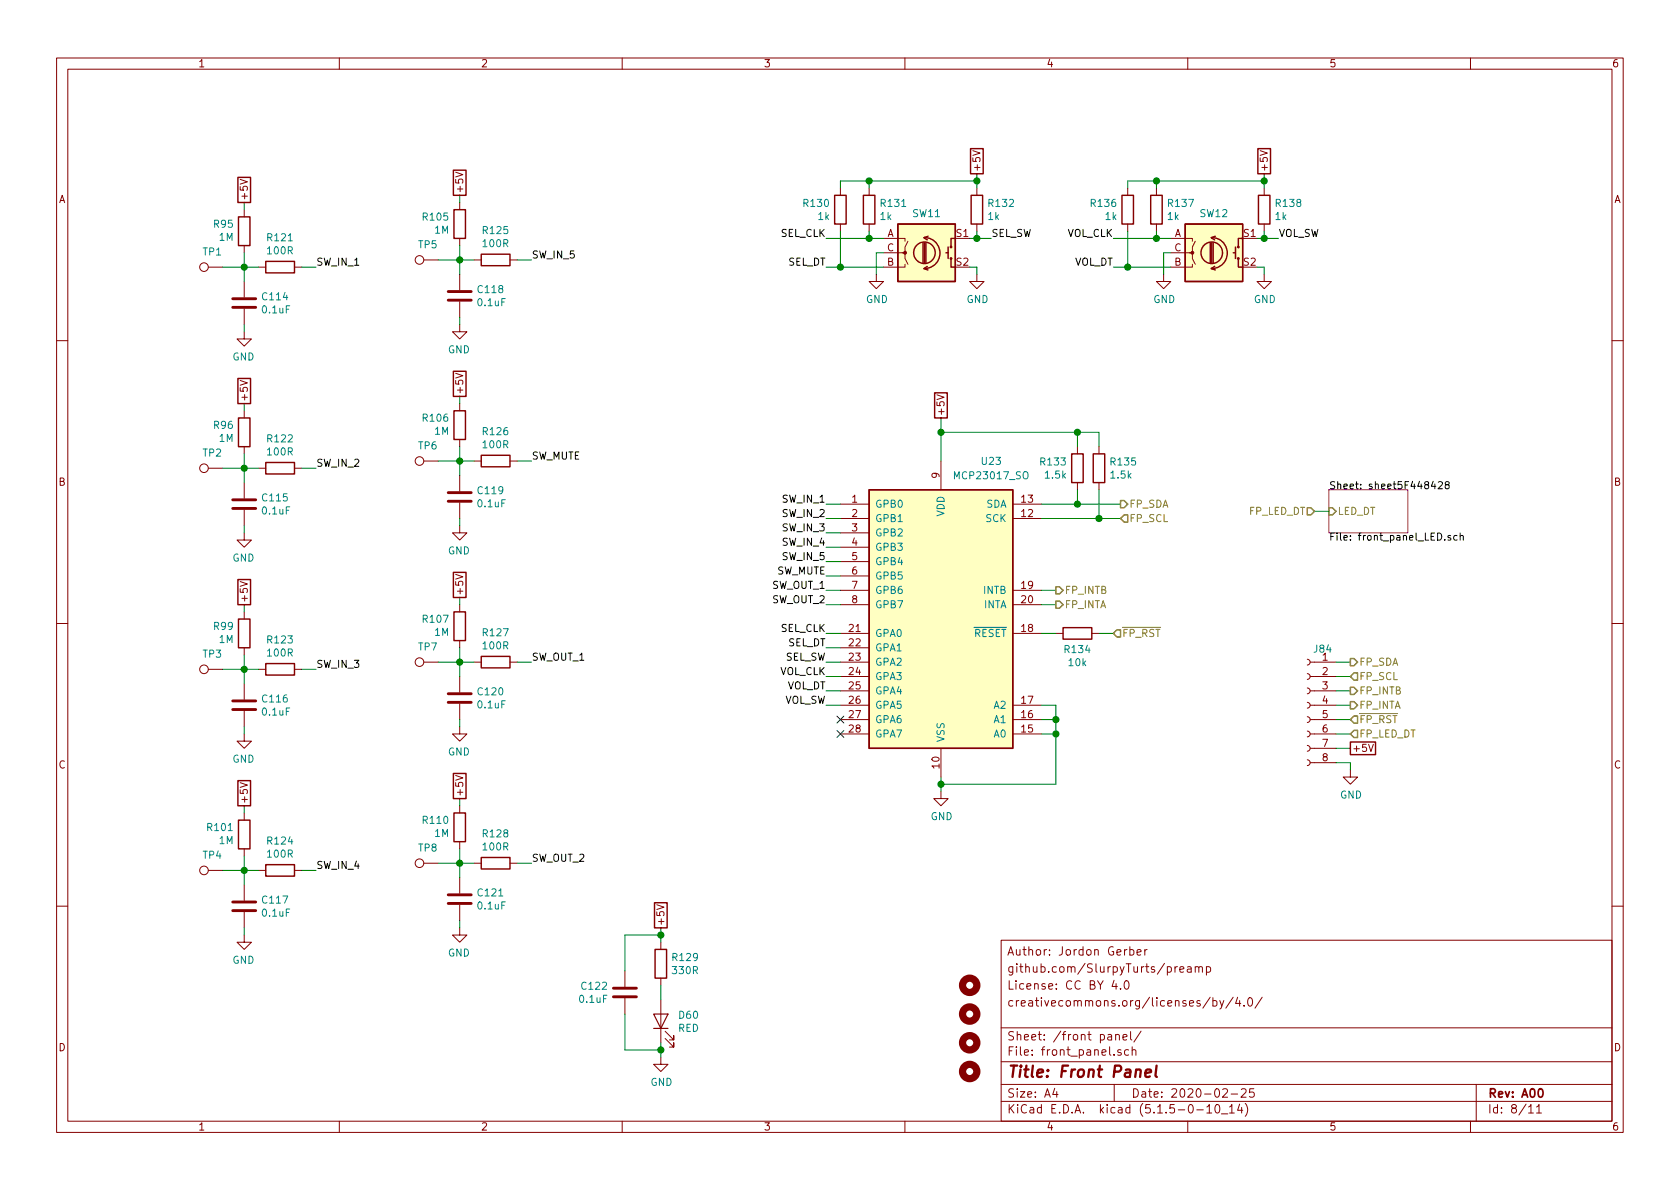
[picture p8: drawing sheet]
<svg xmlns="http://www.w3.org/2000/svg" width="297mm" height="210mm" viewBox="0 0 297 210" stroke-linecap="round" stroke-linejoin="round" font-family="sans-serif">
<g fill="none" stroke="#840000" stroke-width=".18">
<path d="M10 10.3h277v189.9h-277zM12 12.2h273v186.1h-273zM60 10.3v1.9M110 10.3v1.9M160 10.3v1.9M210 10.3v1.9M260 10.3v1.9M42.5 31.7l1.2 .5-1.2 .4M43.2 37.1v1.2M80.6 30.4l1.2 .5-1.2 .4M81.3 35.8v1.3M148.6 33.3v1.2"/>
<path d="M148.6 39.6v1.3M153.7 33.3v1.2M153.7 39.6v1.3M172 26.6l1.3 .5-1.3 .4M172.7 33.3v1.2M172.7 39.6v1.3M199.4 33.3v1.2M199.4 39.6v1.3M204.5 33.3v1.2M204.5 39.6v1.3M222.8 26.6l1.3 .5-1.3 .4M223.5 33.3v1.2"/>
<path d="M223.5 39.6v1.3M36.8 47.2h2.6M43.2 58.7v1.2h-1.3l1.3 1.3 1.2-1.3h-1.2M43.2 43.4v1.3M43.2 49.8v2.8M43.2 54.6v2.8M45.7 47.2h1.3M52.1 47.2h1.2M74.9 46h2.6M81.3 57.4v1.3h-1.3l1.3 1.2 1.2-1.2h-1.2M81.3 42.2v1.2M81.3 48.5v2.8"/>
<path d="M81.3 53.3v2.8M83.8 46h1.3M90.2 46h1.2M154.9 48.5v1.3h1.3l-1.3 1.2-1.2-1.2h1.2M156.2 42.2h3.8v.5M156.2 44.7h3.8v1l.5 1M160 46.7v.5h-3.8M160.5 42.7l-.5 1v1h-.5M172.7 48.5v1.3h1.3l-1.3 1.2-1.3-1.2h1.3M205.7 48.5v1.3h1.3l-1.3 1.2-1.2-1.2h1.2M207 42.2h3.8v.5M207 44.7h3.8v1l.5 1"/>
<path d="M210.8 46.7v.5h-3.8M211.3 42.7l-.5 1v1h-.5M223.5 48.5v1.3h1.3l-1.3 1.2-1.3-1.2h1.3M10 60.2h2M42.5 67.3l1.2 .4-1.2 .4M43.2 72.6v1.3M43.2 79v1.3M80.6 66l1.2 .4-1.2 .4M81.3 71.4v1.2M81.3 77.7v1.3M165.7 69.8l1.2 .5-1.2 .4M190.5 79v1.3"/>
<path d="M194.3 79v1.3M285 60.2h2M36.8 82.8h2.6M43.2 94.2v1.3h-1.3l1.3 1.3 1.2-1.3h-1.2M43.2 85.3v2.8M43.2 90.2v2.8M45.7 82.8h1.3M52.1 82.8h1.2M74.9 81.5h2.6M81.3 93v1.2h-1.3l1.3 1.3 1.2-1.3h-1.2M81.3 84.1v2.8M81.3 88.9v2.8"/>
<path d="M83.8 81.5h1.3M90.2 81.5h1.2M148.6 89.1h5.1M148.6 91.7h5.1M148.6 94.2h5.1M148.6 96.8h5.1M148.6 99.3h5.1M166.4 81.5v5.1M179.1 89.1h5M179.1 91.7h5M190.5 85.3v1.3M194.3 85.3v1.3"/>
<path d="M10 110.3h2M36.8 118.4h2.6M42.5 102.8l1.2 .5-1.2 .4M43.2 108.2v1.3M43.2 114.5v1.3M45.7 118.4h1.3M52.1 118.4h1.2M74.9 117.1h2.6M80.6 101.6l1.2 .4-1.2 .4M81.3 106.9v1.3M81.3 113.3v1.2M81.3 119.6v2.8"/>
<path d="M83.8 117.1h1.3M90.2 117.1h1.2M148.6 119.6h5.1M148.6 117.1h5.1M148.6 112h5.1M148.6 104.4h5.1M148.6 106.9h5.1M148.6 114.5h5.1M148.6 101.8h5.1M179.1 112h5M179.1 104.4h5M179.1 106.9h5"/>
<path d="M186.7 112h1.3M193 112h1.3M231.1 119.1l.4 .1 .1 .3-.1 .5-.4 .1M231.1 116.6l.4 .1 .1 .3-.1 .4-.4 .2M231.6 119.6h4.6M231.6 117.1h4.6M285 110.3h2M42.5 138.4l1.2 .4-1.2 .4M43.2 129.8v1.3h-1.3l1.3 1.2 1.2-1.2h-1.2M43.2 120.9v2.8M43.2 125.7v2.8M80.6 137.1l1.2 .5-1.2 .4"/>
<path d="M81.3 128.5v1.3h-1.3l1.3 1.3 1.2-1.3h-1.2M81.3 124.5v2.7M148.6 129.8h5.1M148.6 127.2h5.1M148.6 124.7h5.1M148.6 122.2h5.1M166.4 139.9v1.3h1.2l-1.2 1.3-1.3-1.3h1.3M166.4 132.3v5.1M179.1 129.8h5M179.1 127.2h5M179.1 124.7h5M231.1 134.4l.4 .1 .1 .3-.1 .4-.4 .2"/>
<path d="M231.1 131.8l.4 .1 .1 .3-.1 .5-.4 .1M231.1 129.3l.4 .1 .1 .3-.1 .4-.4 .2M231.1 126.7l.4 .2 .1 .2-.1 .5-.4 .2M231.1 124.2l.4 .1 .1 .3-.1 .4-.4 .2M231.1 121.7l.4 .1 .1 .3-.1 .4-.4 .2M231.6 134.9h4.6M231.6 132.3h4.6M231.6 129.8h4.6M231.6 127.2h4.6M231.6 124.7h4.6M231.6 122.2h4.6M238.8 136.1v1.3h1.2l-1.2 1.3-1.3-1.3h1.3"/>
<path d="M242 131.6l.4 1.3 .4-1.3M36.8 153.9h2.6M43.2 143.8v1.2M43.2 150.1v1.3M43.2 156.5v2.8M45.7 153.9h1.3M52.1 153.9h1.2M74.9 152.6h2.6M81.3 142.5v1.3M81.3 148.8v1.3M81.3 155.2v2.8M83.8 152.6h1.3"/>
<path d="M90.2 152.6h1.2M116.1 160l1.3 .4-1.3 .4M10 160.2h2M43.2 165.3v1.3h-1.3l1.3 1.3 1.2-1.3h-1.2M43.2 161.3v2.8M81.3 164.1v1.2h-1.3l1.3 1.3 1.2-1.3h-1.2M81.3 160v2.8M110.5 171.7v2.8M110.5 176.5v2.8M116.8 166.6v1.3M116.8 173v1.2M116.8 176.8v7.6"/>
<path d="M177 166.3h108v32h-108zM197 173.3l-.4 1.1h1M197.3 173.9v1M198.1 174.8v.1M198.9 173.6l.2-.2a.81 .81 0 0 1 .6 .6 .81 .81 0 0 1-.3 .8l-.1 .1a.79 .79 0 0 1-.4-1.3zM199.8 168l.4-.1 .3 .3-.1 .6-.2 .1-.4-.1M199.8 167.4v1.5M201 168.4l.8-.1-.1-.3-.4-.1-.3 .2 .1 .7h.6M202.4 167.9v1M202.8 167.9l-.3 .1-.1 .2M208.2 170.9l-.5 .3M208.6 171.4l.7-.1-.1-.3-.4-.1-.2 .2 .1 .8h.5"/>
<path d="M210 171h.5l.1 .9M210.6 171.3l-.5 .1-.2 .2 .1 .3h.1h.5M211.3 171.1l.2-.2 .4 .1 .1 .9M211.3 170.9v1M212 171.1l.2-.2 .3 .1 .1 .9M213.3 171l.4-.1 .3 .3v.6l-.3 .1h-.4M213.3 170.9v1.5M214 176.3l-1.3 2M214.5 177l.4-.1 .3 .3-.1 .6-.2 .1-.4-.1M214.5 176.4v1.5M215.7 176.9l.3 1M216.4 176.9l-.5 1.4-.2 .1"/>
<path d="M218 176.3l-1.3 2M218.8 176.3l-.3 1.1h.9M219.2 176.9v1M220 177.8v.1M220.8 176.5l.2-.1a.8 .8 0 0 1 .5 .8 .8 .8 0 0 1-.5 .7 1 1 0 0 1-.2-1.4zM223.2 176.3l-1.3 2M285 160.2h2M60 198.3v1.9M110 198.3v1.9M116.8 186.9v1.3h1.3l-1.3 1.3-1.2-1.3h1.2M117.6 183.6l1.5 1.6v-.8v.8h-.7M117.6 182.4l1.5 1.5v-.8v.8h-.7"/>
<path d="M160 198.3v1.9M177 194.8h108M177 191.8h108M177 187.8h108M177 181.8h108M186.5 192.5l-.4 1h1M186.8 193v1M195.9 183h.6v.9M196.5 183.3l-.4 .1-.3 .2 .3 .3 .4-.1M197 191.8v3M197.3 183.1v-.1a.37 .37 0 0 1 .6 .1v.8M197.3 182.9v1"/>
<path d="M198.2 185.7a.37 .37 0 0 0-.6 .1l.1 .2 .5 .2 .1 .1-.3 .3-.4-.1M198.6 183.4l.7-.1-.1-.3-.4-.1-.2 .2v.7h.6M199.5 185.7l-.4-.1-.3 .3 .1 .6 .2 .1 .4-.1M199.9 182.4v1.3l.2 .2M200.2 185.7h.1a.37 .37 0 0 1 .5 .1v.8M200.2 185.1v1.5M201.8 182.3l-1.3 2M210 198.3v1.9M211.6 196.3h1.2M213.4 195.8l.4-.5v1.5M213.4 196.8h.8M215 195.4l.3-.1a.94 .94 0 0 1 0 1.5 .8 .8 0 0 1-.6-.6 .8 .8 0 0 1 .3-.8z"/>
<path d="M216 197h1.1M216.2 192.7l.2-.2h.4l.2 .5-.9 1h.9M217.4 195.8l.4-.5v1.5M217.4 196.8h.8M217.7 193.5h1.1M219.2 195.2l-.4 1.1h.9M219.5 192.7l.2-.2h.3l.3 .2v.3v.2l-.9 .8h.9M219.5 195.8v1M220.2 195.1a1.71 1.71 0 0 1 0 2.3M221.7 192.5h-.7l-.1 .7 .2-.1 .5 .1 .2 .2-.1 .5-.2 .1-.6-.1M260 198.3v1.9M261 191.8v6.5"/>
<path d="M270.3 195.8l.4-.5v1.5M270.3 196.8h.8M271.7 195.8l.4-.5v1.5M271.7 196.8h.8"/>
<circle cx="36.1" cy="47.2" r=".76"/>
<circle cx="74.2" cy="46" r=".76"/>
<circle cx="36.1" cy="82.8" r=".76"/>
<circle cx="74.2" cy="81.5" r=".76"/>
<circle cx="36.1" cy="118.4" r=".76"/>
<circle cx="74.2" cy="117.1" r=".76"/>
<circle cx="36.1" cy="153.9" r=".76"/>
<circle cx="74.2" cy="152.6" r=".76"/>
</g>
<path d="M272.1 192.7l.2-.2a.8 .8 0 0 1 .5 .8 .8 .8 0 0 1-.5 .7l-.2-.1-.1-.4z" fill="none" stroke="#840000" stroke-width=".3"/>
<path d="M202.5 189.8l1-.2v-.4l-.6-.1-.3 .3-.1 .9 .2 .1 .6-.1M204.5 188.4l-.2 1.8 .2 .2" fill="none" stroke="#840000" stroke-width=".41"/>
<path d="M234.9 86.6h14v7.6h-14z" fill="none" stroke="#840084" stroke-width=".18"/>
<path d="M253.4 85.1l-.3 .9h.8M253.7 85.6v.8M254.3 85.3l.5-.1 .2 .3-.7 .9h.7M255.8 85.7l-.2-.1v-.3l.4-.1 .2 .1v.3l-.6 .2-.1 .1v.3l.3 .2h.2l.2-.2v-.4l-.2-.1M256.5 94.7h-.3l-.2 .2 .1 .1 .4 .2v.3h-.5M257.6 94.7h-.3l-.3 .2 .1 .6h.5M258.2 94.8l.2-.1h.2l.1 .8M258.2 94.3v1.2" fill="none" stroke="#000" stroke-width=".18"/>
<g fill="none" stroke="#848400" stroke-width=".25">
<path d="M198.1 88.5h.7l.6 .6-.6 .7h-.7zM198.8 91.1h.6v1.2h-.6l-.7-.6zM231.1 89.8h.7l.6 .6-.6 .7h-.7zM234.9 89.8h.7l.6 .6-.6 .7h-.7zM186.7 103.8h.6l.7 .6-.7 .6h-.6zM186.7 106.3h.6l.7 .6-.7 .7h-.6zM197.5 111.4h.6v1.2h-.6l-.7-.6zM238.8 119.6l.6-.6h.6v1.3h-.6zM238.8 116.5h.6l.6 .6-.6 .6h-.6zM238.8 121.5h.6l.6 .7-.6 .6h-.6zM238.8 124.1h.6l.6 .6-.6 .6h-.6zM239.4 129.2h.6v1.2h-.6l-.6-.6z"/>
<path d="M239.4 126.6h.6v1.3h-.6l-.6-.7z"/>
</g>
<path d="M115.6 179.3h2.5l-1.3 2.6zM115.6 181.9h2.5" fill="none" stroke="#840000" stroke-width=".2"/>
<g fill="none" stroke="#840000" stroke-width=".25">
<path d="M42.1 31.4h2.2v4.4h-2.2zM42.2 38.3h2v5.1h-2zM80.2 30.1h2.2v4.4h-2.2zM80.3 37.1h2v5.1h-2zM147.6 34.5h2v5.1h-2zM152.7 34.5h2v5.1h-2zM158.7 39.6h10.2v10.2h-10.2zM171.6 26.3h2.2v4.4h-2.2zM171.7 34.5h2v5.1h-2zM198.4 34.5h2v5.1h-2zM203.5 34.5h2v5.1h-2zM209.5 39.6h10.2v10.2h-10.2z"/>
<path d="M222.4 26.3h2.2v4.4h-2.2zM222.5 34.5h2v5.1h-2zM47 46.2h5.1v2.1h-5.1zM85.1 45h5.1v2h-5.1zM163.2 42.9v3.6M163.4 42a2.74 2.74 0 0 1 2.8 2.7 2.74 2.74 0 0 1-2.8 2.8M163.4 42.9v3.6M163.7 42.9v3.6M164 47.1l-.7 .4 .8 .2M164.1 41.8l-.8 .2 .7 .4M167.3 44.7h.3M167.6 43.7v2"/>
<path d="M168.1 45.7v1.5h.8M168.9 42.2h-.8v1.5M214 42.9v3.6M214.2 42a2.74 2.74 0 0 1 2.8 2.7 2.74 2.74 0 0 1-2.8 2.8M214.2 42.9v3.6M214.5 42.9v3.6M214.8 47.1l-.7 .4 .8 .2M214.9 41.8l-.8 .2 .7 .4M218.1 44.7h.3M218.4 43.7v2M218.9 45.7v1.5h.8M219.7 42.2h-.8v1.5"/>
<path d="M42.1 66.9h2.2v4.5h-2.2zM42.2 73.9h2v5.1h-2zM80.2 65.7h2.2v4.4h-2.2zM80.3 72.6h2v5.1h-2zM165.3 69.5h2.2v4.4h-2.2zM47 81.8h5.1v2h-5.1zM85.1 80.5h5.1v2h-5.1zM153.7 86.6h25.4v45.7h-25.4zM189.5 80.3h2v5h-2zM193.3 80.3h2v5h-2zM42.1 102.5h2.2v4.4h-2.2zM42.2 109.5h2v5h-2z"/>
<path d="M47 117.3h5.1v2.1h-5.1zM80.2 101.2h2.2v4.5h-2.2zM80.3 108.2h2v5.1h-2zM85.1 116.1h5.1v2h-5.1zM188 111h5v2h-5zM42.1 138h2.2v4.5h-2.2zM80.2 136.8h2.2v4.4h-2.2zM238.8 131.2h4.4v2.2h-4.4zM42.2 145h2v5.1h-2zM47 152.9h5.1v2h-5.1zM80.3 143.8h2v5h-2zM85.1 151.6h5.1v2.1h-5.1z"/>
<path d="M115.7 159.6h2.3v4.5h-2.3zM115.8 167.9h2.1v5.1h-2.1z"/>
<circle cx="163.4" cy="44.7" r="1.9"/>
<circle cx="168.1" cy="43.7" r=".13"/>
<circle cx="168.1" cy="45.7" r=".13"/>
<circle cx="214.2" cy="44.7" r="1.9"/>
<circle cx="218.9" cy="45.7" r=".13"/>
<circle cx="218.9" cy="43.7" r=".13"/>
</g>
<g fill="#ffffc2" stroke="#ffffc2" stroke-width=".18">
<path d="M158.7 39.6h10.2v10.2h-10.2z"/>
<path d="M209.5 39.6h10.2v10.2h-10.2z"/>
<path d="M153.7 86.6h25.4v45.7h-25.4z"/>
</g>
<g fill="#840000" stroke="#840000" stroke-width=".18">
<circle cx="160" cy="44.7" r=".25"/>
<circle cx="210.8" cy="44.7" r=".25"/>
</g>
<g fill="none" stroke="#840000" stroke-width=".51">
<path d="M41.1 54.4h4.1M41.1 52.8h4.1M79.2 53.1h4.1M79.2 51.6h4.1M41.1 89.9h4.1M41.1 88.4h4.1M79.2 88.6h4.1M79.2 87.1h4.1M41.1 125.5h4.1M41.1 123.9h4.1M79.2 124.2h4.1M79.2 122.7h4.1"/>
<path d="M41.1 159.5h4.1M79.2 159.8h4.1M79.2 158.2h4.1M41.1 161h4.1M108.5 176.3h4M108.5 174.7h4"/>
</g>
<g fill="none" stroke="#840000" stroke-width="1.3">
<circle cx="171.4" cy="179.3" r="1.27"/>
<circle cx="171.4" cy="174.2" r="1.27"/>
<circle cx="171.4" cy="189.5" r="1.27"/>
<circle cx="171.4" cy="184.4" r="1.27"/>
</g>
<g fill="none" stroke="#008400" stroke-width=".18">
<path d="M43.2 35.8v1.3M81.3 34.5v1.3M153.7 32v1.3M172.7 32h-24.1v1.3M172.7 30.7v2.6M204.5 32v1.3M223.5 32h-24.1v1.3M223.5 30.7v2.6M39.4 47.2h6.3M43.2 44.7v5.1M43.2 57.4v1.3M53.3 47.2h2.6"/>
<path d="M77.5 46h6.3M81.3 43.4v5.1M81.3 56.1v1.3M91.4 46h2.6M146 42.2h10.2M146 47.2h10.2M148.6 40.9v6.3M153.7 40.9v1.3M156.2 44.7h-1.3v3.8M171.4 42.2h3.9M171.4 47.2h1.3v1.3M172.7 40.9v1.3"/>
<path d="M196.8 42.2h10.2M196.8 47.2h10.2M199.4 40.9v6.3M204.5 40.9v1.3M207 44.7h-1.3v3.8M222.2 42.2h3.9M222.2 47.2h1.3v1.3M223.5 40.9v1.3M43.2 71.4v1.2M81.3 70.1v1.3M81.3 79v5.1M166.4 73.9v7.6"/>
<path d="M166.4 76.4h27.9v2.6M190.5 76.4v2.6M39.4 82.8h6.3M43.2 80.3v5M43.2 93v1.2M53.3 82.8h2.6M77.5 81.5h6.3M81.3 91.7v1.3M91.4 81.5h2.6M146 89.1h2.6M146 99.3h2.6M146 96.8h2.6"/>
<path d="M146 94.2h2.6M146 91.7h2.6M184.1 89.1h14M184.1 91.7h14M190.5 86.6v2.5M194.3 86.6v5.1M232.4 90.4h2.5M39.4 118.4h6.3M43.2 106.9v1.3M43.2 115.8v5.1M53.3 118.4h2.6M77.5 117.1h6.3"/>
<path d="M81.3 105.7v1.2M81.3 114.5v5.1M91.4 117.1h2.6M146 117.1h2.6M146 106.9h2.6M146 104.4h2.6M146 101.8h2.6M146 112h2.6M146 114.5h2.6M146 119.6h2.6M184.1 106.9h2.6M184.1 104.4h2.6"/>
<path d="M184.1 112h2.6M194.3 112h2.5M236.2 117.1h2.6M236.2 119.6h2.6M43.2 128.5v1.3M81.3 127.2v1.3M146 124.7h2.6M146 122.2h2.6M166.4 137.4v2.5M184.1 129.8h2.6M184.1 124.7h2.6v14h-20.3M184.1 127.2h2.6"/>
<path d="M236.2 134.9h2.6v1.2M236.2 132.3h2.6M236.2 129.8h2.6M236.2 124.7h2.6M236.2 127.2h2.6M236.2 122.2h2.6M39.4 153.9h6.3M43.2 142.5v1.3M43.2 151.4v5.1M53.3 153.9h2.6M77.5 152.6h6.3M81.3 141.2v1.3"/>
<path d="M81.3 150.1v5.1M91.4 152.6h2.6M43.2 164.1v1.2M81.3 162.8v1.3M110.5 179.3v6.4h6.3M116.8 164.1v2.5M116.8 174.2v2.6M116.8 165.3h-6.3v6.4M116.8 184.4v2.5"/>
</g>
<g fill="#008400" stroke="#008400" stroke-width=".25">
<circle cx="43.2" cy="118.4" r=".51"/>
<circle cx="172.7" cy="42.2" r=".51"/>
<circle cx="172.7" cy="32" r=".51"/>
<circle cx="153.7" cy="32" r=".51"/>
<circle cx="43.2" cy="153.9" r=".51"/>
<circle cx="186.7" cy="129.8" r=".51"/>
<circle cx="81.3" cy="46" r=".51"/>
<circle cx="186.7" cy="127.2" r=".51"/>
<circle cx="153.7" cy="42.2" r=".51"/>
<circle cx="166.4" cy="138.7" r=".51"/>
<circle cx="43.2" cy="47.2" r=".51"/>
<circle cx="81.3" cy="117.1" r=".51"/>
<circle cx="81.3" cy="81.5" r=".51"/>
<circle cx="148.6" cy="47.2" r=".51"/>
<circle cx="116.8" cy="165.3" r=".51"/>
<circle cx="116.8" cy="185.7" r=".51"/>
<circle cx="166.4" cy="76.4" r=".51"/>
<circle cx="43.2" cy="82.8" r=".51"/>
<circle cx="223.5" cy="32" r=".51"/>
<circle cx="190.5" cy="76.4" r=".51"/>
<circle cx="190.5" cy="89.1" r=".51"/>
<circle cx="194.3" cy="91.7" r=".51"/>
<circle cx="199.4" cy="47.2" r=".51"/>
<circle cx="204.5" cy="42.2" r=".51"/>
<circle cx="81.3" cy="152.6" r=".51"/>
<circle cx="204.5" cy="32" r=".51"/>
<circle cx="223.5" cy="42.2" r=".51"/>
</g>
<path d="M148 129.2l1.2 1.2M148 126.6l1.2 1.3M149.2 129.2l-1.2 1.2M149.2 126.6l-1.2 1.3" fill="none" stroke="#000084" stroke-width=".18"/>
<text font-size="2.8" fill="#840000" x="178" y="190.5">Title: Front Panel</text>
<g font-size="2.1" fill="#840000">
<text x="178" y="172">github.com/SlurpyTurts/preamp</text>
<text x="178" y="169">Author: Jordon Gerber</text>
<text x="178" y="178">creativecommons.org/licenses/by/4.0/</text>
<text x="178" y="175">License: CC BY 4.0</text>
<text x="178" y="184">Sheet: /front panel/</text>
<text x="178" y="186.7">File: front_panel.sch</text>
<text x="178" y="196.9">KiCad E.D.A. kicad (5.1.5-0-10_14)</text>
<text x="178" y="194.1">Size: A4</text>
<text x="200" y="194.1">Date: 2020-02-25</text>
<text x="263" y="194.1">Rev: A00</text>
<text x="263" y="196.9">Id: 8/11</text>
</g>
<g font-size="1.8" fill="#840000">
<text x="35" y="11.9">1</text>
<text x="85" y="11.9">2</text>
<text x="135" y="11.9">3</text>
<text x="185" y="11.9">4</text>
<text x="235" y="11.9">5</text>
<text x="285" y="11.9">6</text>
<text x="10.4" y="35.9">A</text>
<text x="43.8" y="35.6" transform="rotate(-90 43.8 35.6)">+5V</text>
<text x="81.9" y="34.3" transform="rotate(-90 81.9 34.3)">+5V</text>
<text x="173.4" y="30.5" transform="rotate(-90 173.4 30.5)">+5V</text>
<text x="224.2" y="30.5" transform="rotate(-90 224.2 30.5)">+5V</text>
<text x="285.4" y="35.9">A</text>
<text x="156.8" y="41.9">A</text>
<text x="169.1" y="41.9">S1</text>
<text x="207.6" y="41.9">A</text>
<text x="219.9" y="41.9">S1</text>
<text x="156.8" y="47">B</text>
<text x="156.8" y="44.4">C</text>
<text x="169.1" y="47">S2</text>
<text x="207.6" y="47">B</text>
<text x="207.6" y="44.4">C</text>
<text x="219.9" y="47">S2</text>
<text x="43.8" y="71.1" transform="rotate(-90 43.8 71.1)">+5V</text>
<text x="81.9" y="69.8" transform="rotate(-90 81.9 69.8)">+5V</text>
<text x="167" y="73.7" transform="rotate(-90 167 73.7)">+5V</text>
<text x="10.4" y="85.9">B</text>
<text x="150.6" y="88.9">1</text>
<text x="166.1" y="84.6" transform="rotate(-90 166.1 84.6)">9</text>
<text x="180.6" y="88.9">13</text>
<text x="285.4" y="85.9">B</text>
<text x="150.6" y="91.4">2</text>
<text x="150.6" y="94">3</text>
<text x="180.6" y="91.4">12</text>
<text x="150.6" y="96.5">4</text>
<text x="150.6" y="99.1">5</text>
<text x="150.6" y="101.6">6</text>
<text x="43.8" y="106.7" transform="rotate(-90 43.8 106.7)">+5V</text>
<text x="81.9" y="105.4" transform="rotate(-90 81.9 105.4)">+5V</text>
<text x="150.6" y="104.1">7</text>
<text x="150.6" y="106.7">8</text>
<text x="180.6" y="104.1">19</text>
<text x="180.6" y="106.7">20</text>
<text x="150.2" y="111.8">21</text>
<text x="180.6" y="111.8">18</text>
<text x="150.2" y="114.3">22</text>
<text x="150.2" y="116.8">23</text>
<text x="150.2" y="119.4">24</text>
<text x="233.8" y="116.8">1</text>
<text x="233.8" y="119.4">2</text>
<text x="150.2" y="121.9">25</text>
<text x="150.2" y="124.5">26</text>
<text x="180.6" y="124.5">17</text>
<text x="233.8" y="121.9">3</text>
<text x="233.8" y="124.5">4</text>
<text x="150.2" y="127">27</text>
<text x="150.2" y="129.5">28</text>
<text x="180.6" y="129.5">15</text>
<text x="180.6" y="127">16</text>
<text x="233.8" y="127">5</text>
<text x="233.8" y="129.5">6</text>
<text x="10.4" y="135.9">C</text>
<text x="166.1" y="135.8" transform="rotate(-90 166.1 135.8)">10</text>
<text x="233.8" y="132.1">7</text>
<text x="233.8" y="134.6">8</text>
<text x="239" y="133">+5V</text>
<text x="285.4" y="135.9">C</text>
<text x="43.8" y="142.2" transform="rotate(-90 43.8 142.2)">+5V</text>
<text x="81.9" y="141" transform="rotate(-90 81.9 141)">+5V</text>
<text x="117.5" y="163.8" transform="rotate(-90 117.5 163.8)">+5V</text>
<text x="10.4" y="185.9">D</text>
<text x="285.4" y="185.9">D</text>
<text x="35" y="199.9">1</text>
<text x="85" y="199.9">2</text>
<text x="135" y="199.9">3</text>
<text x="185" y="199.9">4</text>
<text x="235" y="199.9">5</text>
<text x="285" y="199.9">6</text>
</g>
<g font-size="1.8" fill="#008484">
<text x="37.9" y="40.3">R95</text>
<text x="74.9" y="39">R105</text>
<text x="76.9" y="41.3">1M</text>
<text x="85.5" y="41.4">R125</text>
<text x="142.2" y="36.6">R130</text>
<text x="144.7" y="38.9">1k</text>
<text x="155.7" y="38.9">1k</text>
<text x="155.9" y="36.6">R131</text>
<text x="161.4" y="38.4">SW11</text>
<text x="174.7" y="38.9">1k</text>
<text x="174.9" y="36.6">R132</text>
<text x="193" y="36.6">R136</text>
<text x="195.5" y="38.9">1k</text>
<text x="206.5" y="38.9">1k</text>
<text x="206.7" y="36.6">R137</text>
<text x="212.2" y="38.4">SW12</text>
<text x="225.5" y="38.9">1k</text>
<text x="225.7" y="36.6">R138</text>
<text x="35.9" y="45.2">TP1</text>
<text x="38.8" y="42.6">1M</text>
<text x="47.4" y="42.7">R121</text>
<text x="47.4" y="45">100R</text>
<text x="74" y="43.9">TP5</text>
<text x="85.5" y="43.7">100R</text>
<text x="46.5" y="53.1">C114</text>
<text x="84.6" y="51.8">C118</text>
<text x="153.1" y="53.6">GND</text>
<text x="170.9" y="53.6">GND</text>
<text x="203.9" y="53.6">GND</text>
<text x="221.7" y="53.6">GND</text>
<text x="46.5" y="55.4">0.1uF</text>
<text x="84.6" y="54.1">0.1uF</text>
<text x="41.1" y="63.7">GND</text>
<text x="79.2" y="62.5">GND</text>
<text x="37.9" y="75.8">R96</text>
<text x="74.9" y="74.6">R106</text>
<text x="76.9" y="76.9">1M</text>
<text x="85.5" y="77">R126</text>
<text x="35.9" y="80.7">TP2</text>
<text x="38.8" y="78.2">1M</text>
<text x="47.4" y="78.2">R122</text>
<text x="47.4" y="80.5">100R</text>
<text x="74" y="79.5">TP6</text>
<text x="85.5" y="79.3">100R</text>
<text x="173.6" y="82.2">U23</text>
<text x="184.1" y="82.3">R133</text>
<text x="196.5" y="82.3">R135</text>
<text x="46.5" y="88.7">C115</text>
<text x="84.6" y="89.7">0.1uF</text>
<text x="84.6" y="87.4">C119</text>
<text x="154.7" y="89.8">GPB0</text>
<text x="169" y="84.8">MCP23017_SO</text>
<text x="174.3" y="89.8">SDA</text>
<text x="184.9" y="84.6">1.5k</text>
<text x="196.5" y="84.6">1.5k</text>
<text x="46.5" y="91">0.1uF</text>
<text x="154.7" y="92.3">GPB1</text>
<text x="154.7" y="94.9">GPB2</text>
<text x="167" y="91.4" transform="rotate(-90 167 91.4)">VDD</text>
<text x="174.3" y="92.3">SCK</text>
<text x="41.1" y="99.3">GND</text>
<text x="79.2" y="98">GND</text>
<text x="154.7" y="97.4">GPB3</text>
<text x="154.7" y="99.9">GPB4</text>
<text x="154.7" y="102.5">GPB5</text>
<text x="154.7" y="105">GPB6</text>
<text x="154.7" y="107.6">GPB7</text>
<text x="173.9" y="105">INTB</text>
<text x="173.9" y="107.6">INTA</text>
<text x="37.9" y="111.4">R99</text>
<text x="38.8" y="113.7">1M</text>
<text x="47.4" y="113.8">R123</text>
<text x="74.9" y="110.1">R107</text>
<text x="76.9" y="112.4">1M</text>
<text x="85.5" y="112.5">R127</text>
<text x="154.7" y="112.6">GPA0</text>
<text x="172.2" y="112.6">RESET</text>
<text x="35.9" y="116.3">TP3</text>
<text x="47.4" y="116.1">100R</text>
<text x="74" y="115">TP7</text>
<text x="85.5" y="114.8">100R</text>
<text x="154.7" y="115.2">GPA1</text>
<text x="154.7" y="117.7">GPA2</text>
<text x="188.4" y="115.5">R134</text>
<text x="189" y="117.8">10k</text>
<text x="232.4" y="115.4">J84</text>
<text x="46.5" y="124.2">C116</text>
<text x="84.6" y="125.3">0.1uF</text>
<text x="84.6" y="123">C120</text>
<text x="154.7" y="120.3">GPA3</text>
<text x="154.7" y="122.8">GPA4</text>
<text x="154.7" y="125.3">GPA5</text>
<text x="175.8" y="125.3">A2</text>
<text x="46.5" y="126.5">0.1uF</text>
<text x="154.7" y="127.9">GPA6</text>
<text x="154.7" y="130.4">GPA7</text>
<text x="167" y="131.3" transform="rotate(-90 167 131.3)">VSS</text>
<text x="175.8" y="130.4">A0</text>
<text x="175.8" y="127.9">A1</text>
<text x="41.1" y="134.9">GND</text>
<text x="79.2" y="133.6">GND</text>
<text x="236.9" y="141.2">GND</text>
<text x="36.8" y="147">R101</text>
<text x="38.8" y="149.3">1M</text>
<text x="47.4" y="149.3">R124</text>
<text x="74.9" y="145.7">R110</text>
<text x="76.9" y="148">1M</text>
<text x="85.5" y="148.1">R128</text>
<text x="164.5" y="145">GND</text>
<text x="35.9" y="151.9">TP4</text>
<text x="47.4" y="151.7">100R</text>
<text x="74" y="150.6">TP8</text>
<text x="85.5" y="150.4">100R</text>
<text x="46.5" y="159.8">C117</text>
<text x="84.6" y="160.8">0.1uF</text>
<text x="84.6" y="158.5">C121</text>
<text x="46.5" y="162.1">0.1uF</text>
<text x="41.1" y="170.4">GND</text>
<text x="79.2" y="169.2">GND</text>
<text x="119" y="169.9">R129</text>
<text x="119" y="172.3">330R</text>
<text x="102.6" y="177.3">0.1uF</text>
<text x="102.9" y="175">C122</text>
<text x="119.9" y="182.5">RED</text>
<text x="120.1" y="180.2">D60</text>
<text x="115" y="192">GND</text>
</g>
<g font-size="1.8">
<text x="138" y="41.9">SEL_CLK</text>
<text x="175.3" y="41.9">SEL_SW</text>
<text x="188.6" y="41.9">VOL_CLK</text>
<text x="226.1" y="41.9">VOL_SW</text>
<text x="55.9" y="47">SW_IN_1</text>
<text x="94" y="45.7">SW_IN_5</text>
<text x="139.3" y="47">SEL_DT</text>
<text x="189.9" y="47">VOL_DT</text>
<text x="55.9" y="82.5">SW_IN_2</text>
<text x="94" y="81.3">SW_MUTE</text>
<text x="138.5" y="88.9">SW_IN_1</text>
<text x="234.9" y="86.5">Sheet: sheet5F448428</text>
<text x="138.5" y="91.4">SW_IN_2</text>
<text x="138.5" y="94">SW_IN_3</text>
<text x="234.9" y="95.6">File: front_panel_LED.sch</text>
<text x="137.2" y="101.6">SW_MUTE</text>
<text x="138.5" y="96.5">SW_IN_4</text>
<text x="138.5" y="99.1">SW_IN_5</text>
<text x="136.5" y="104.1">SW_OUT_1</text>
<text x="136.5" y="106.7">SW_OUT_2</text>
<text x="138" y="111.8">SEL_CLK</text>
<text x="55.9" y="118.1">SW_IN_3</text>
<text x="94" y="116.8">SW_OUT_1</text>
<text x="137.8" y="119.4">VOL_CLK</text>
<text x="138.8" y="116.8">SEL_SW</text>
<text x="139.3" y="114.3">SEL_DT</text>
<text x="138.6" y="124.5">VOL_SW</text>
<text x="139.1" y="121.9">VOL_DT</text>
<text x="55.9" y="153.7">SW_IN_4</text>
<text x="94" y="152.4">SW_OUT_2</text>
</g>
<g font-size="1.8" fill="#848400">
<text x="199.6" y="89.8">FP_SDA</text>
<text x="199.6" y="92.3">FP_SCL</text>
<text x="220.8" y="91.1">FP_LED_DT</text>
<text x="236.5" y="91.1">LED_DT</text>
<text x="188.2" y="105">FP_INTB</text>
<text x="188.2" y="107.6">FP_INTA</text>
<text x="198.4" y="112.6">FP_RST</text>
<text x="240.3" y="117.7">FP_SDA</text>
<text x="240.3" y="122.8">FP_INTB</text>
<text x="240.3" y="125.3">FP_INTA</text>
<text x="240.3" y="120.3">FP_SCL</text>
<text x="240.3" y="130.4">FP_LED_DT</text>
<text x="240.3" y="127.9">FP_RST</text>
</g>
</svg>
